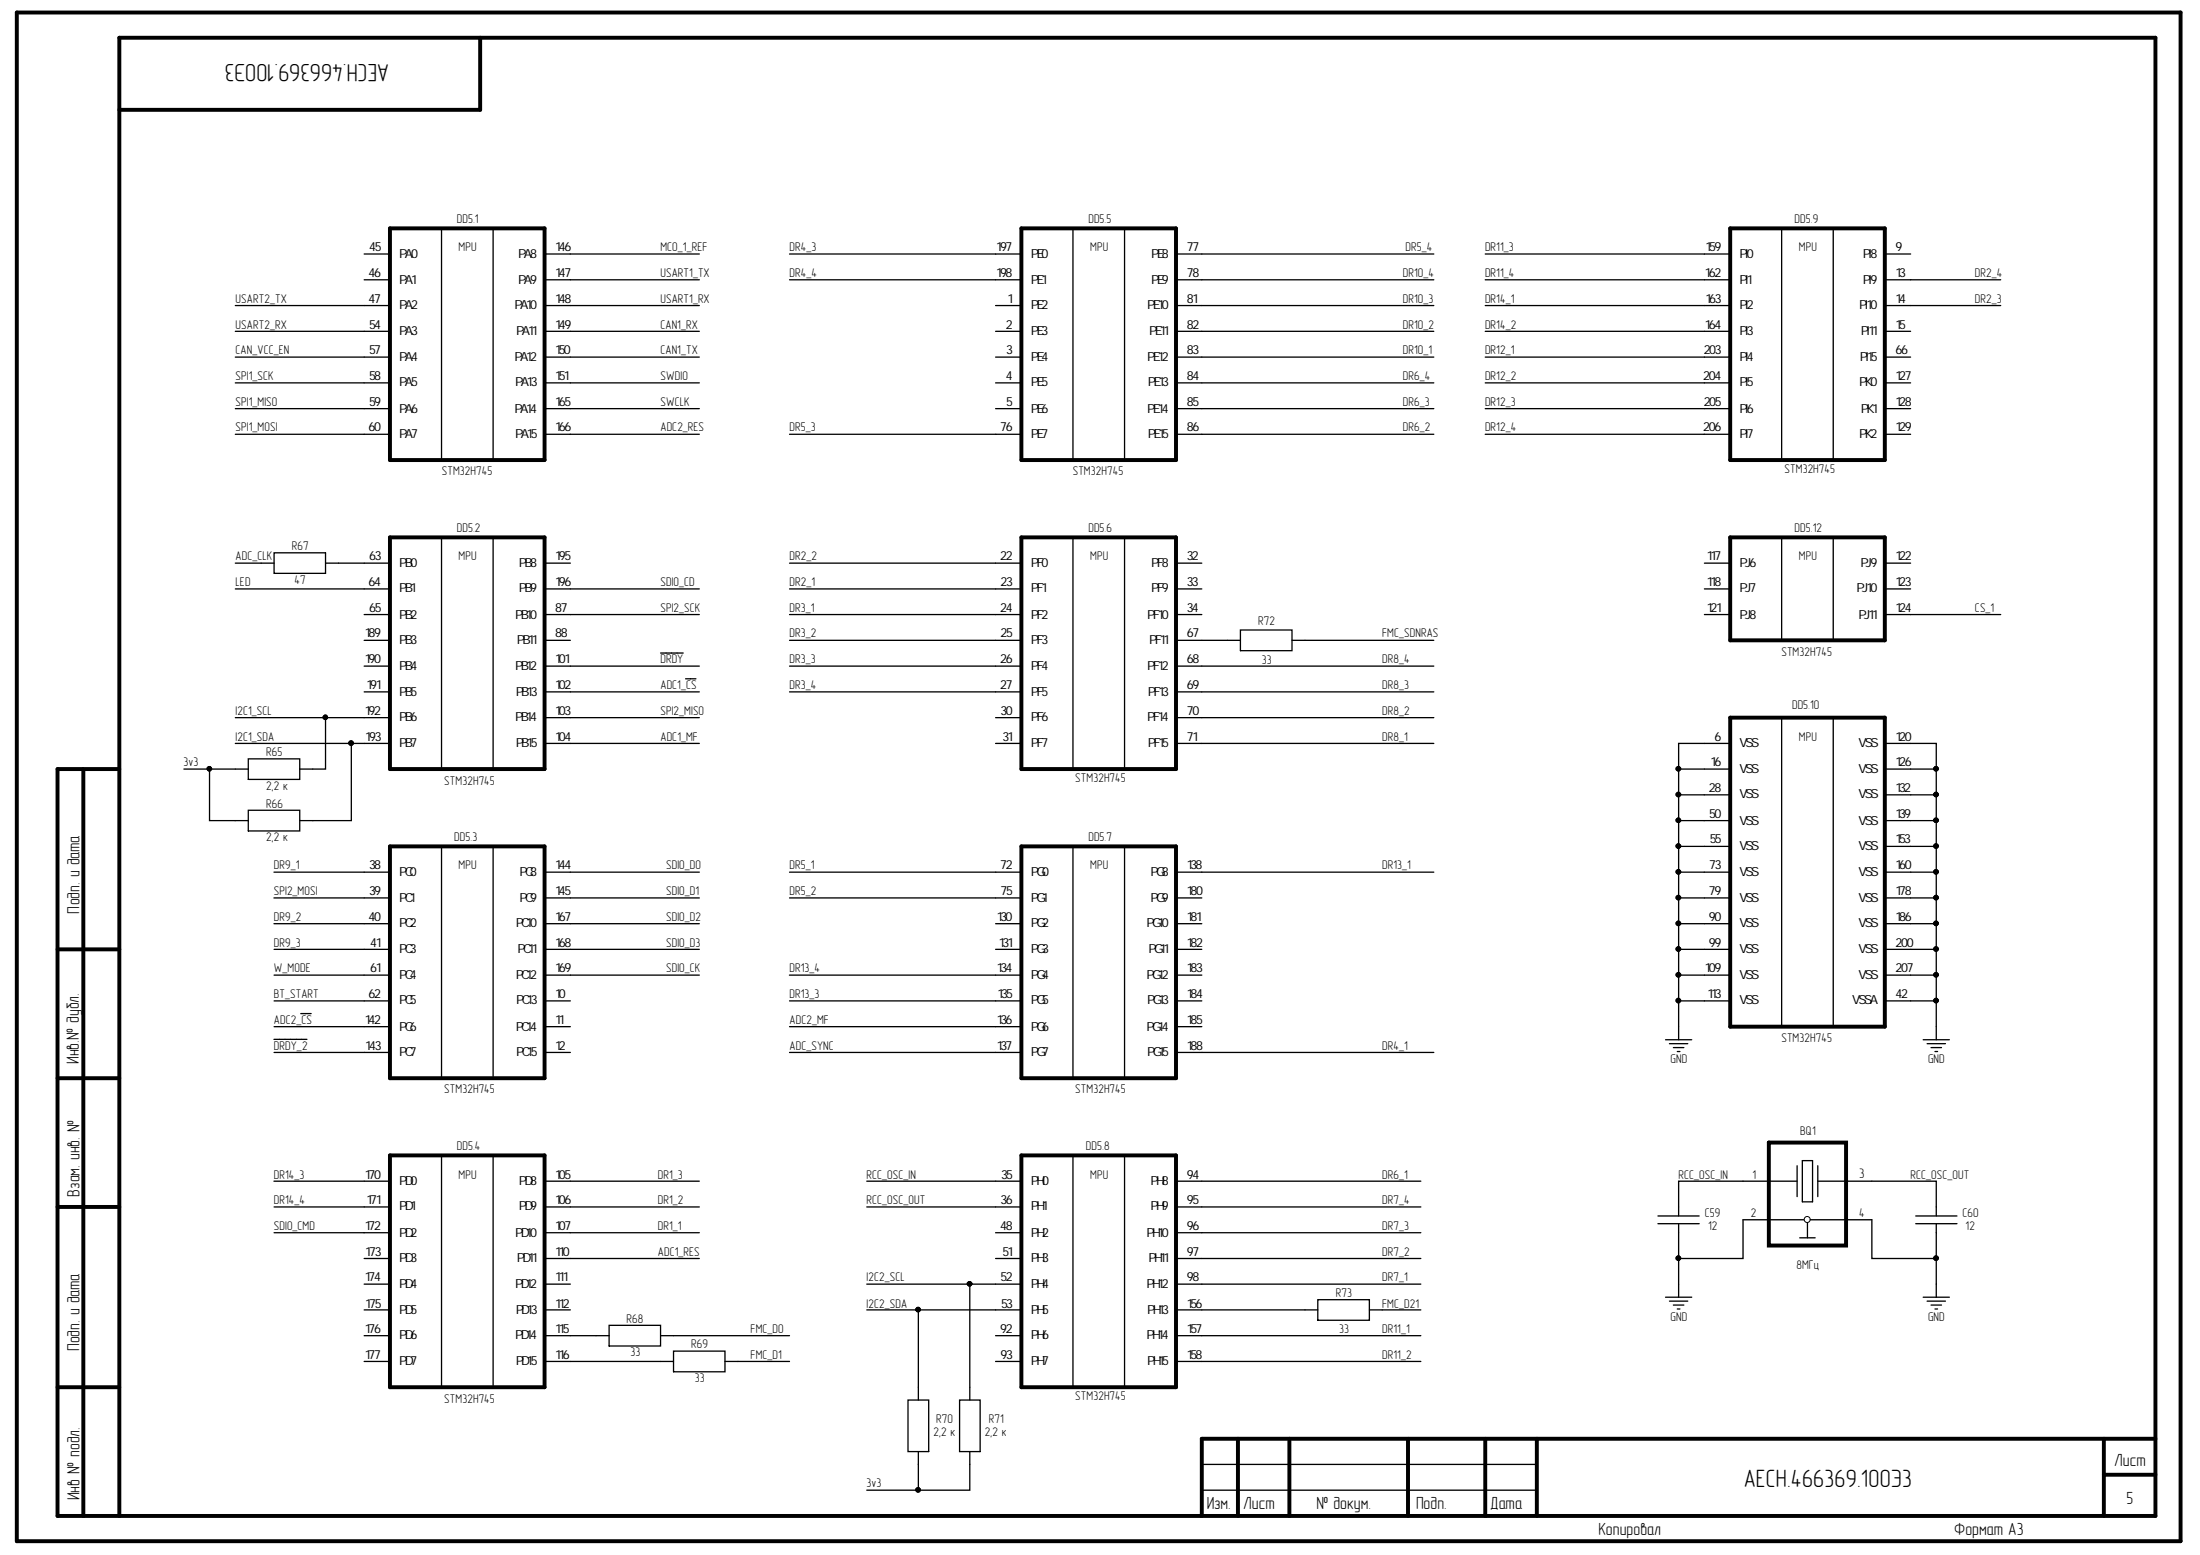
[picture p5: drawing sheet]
<svg xmlns="http://www.w3.org/2000/svg" width="297mm" height="210mm" viewBox="0 0 297 210" stroke-linecap="round" stroke-linejoin="round" font-family="sans-serif">
<g fill="none" stroke="#000" stroke-width=".53">
<path d="M2.3 1.7h292.1v206.3h-292.1zM64.8 5.1v9.7h-48.7M52.6 30.8h20.9v31.3h-20.9zM137.9 30.8h20.9v31.3h-20.9zM233.6 30.8h20.9v31.3h-20.9zM52.6 72.5h20.9v31.3h-20.9zM137.9 72.5h20.9v31.3h-20.9zM233.6 72.5h20.9v13.9h-20.9zM233.6 96.9h20.9v41.7h-20.9zM11.3 103.8v100.8M16.1 103.8h-8.3v100.8h283.2v-199.5h-274.9v199.5M52.6 114.3h20.9v31.2h-20.9z"/>
<path d="M137.9 114.3h20.9v31.2h-20.9zM7.8 128.1h8.3M7.8 145.5h8.3M52.6 156h20.9v31.3h-20.9zM137.9 156h20.9v31.3h-20.9zM238.8 154.2h10.5v13.9h-10.5zM7.8 162.9h8.3M7.8 187.3h8.3M167.1 194.2v10.4M174.1 194.2v10.4M190.1 194.2v10.4M200.5 194.2v10.4"/>
<path d="M207.5 194.2v10.4M284.1 194.2v10.4M284.1 199.1h6.9M291 194.2h-128.7v10.4"/>
</g>
<g fill="none" stroke="#000" stroke-width=".18">
<path d="M49.2 34.3h3.4M49.2 37.8h3.4M59.6 30.8v31.3M66.6 30.8v31.3M73.5 34.3h3.5M73.5 37.8h3.5M134.4 34.3h3.5M134.4 37.8h3.5M144.9 30.8v31.3M151.8 30.8v31.3M158.8 34.3h3.5M158.8 37.8h3.5"/>
<path d="M230.1 34.3h3.5M230.1 37.8h3.5M240.6 30.8v31.3M247.5 30.8v31.3M254.5 34.3h3.5M254.5 37.8h3.5M49.2 41.2h3.4M49.2 44.7h3.4M49.2 48.2h3.4M49.2 51.7h3.4M49.2 55.2h3.4M49.2 58.6h3.4"/>
<path d="M73.5 41.2h3.5M73.5 44.7h3.5M73.5 48.2h3.5M73.5 51.7h3.5M73.5 55.2h3.5M73.5 58.6h3.5M134.4 41.2h3.5M134.4 44.7h3.5M134.4 48.2h3.5M134.4 51.7h3.5M134.4 55.2h3.5M134.4 58.6h3.5"/>
<path d="M158.8 41.2h3.5M158.8 44.7h3.5M158.8 48.2h3.5M158.8 51.7h3.5M158.8 55.2h3.5M158.8 58.6h3.5M230.1 41.2h3.5M230.1 44.7h3.5M230.1 48.2h3.5M230.1 51.7h3.5M230.1 55.2h3.5M230.1 58.6h3.5"/>
<path d="M254.5 41.2h3.5M254.5 44.7h3.5M254.5 48.2h3.5M254.5 51.7h3.5M254.5 55.2h3.5M254.5 58.6h3.5M49.2 76h3.4M49.2 79.5h3.4M59.6 72.5v31.3M66.6 72.5v31.3M73.5 76h3.5M73.5 79.5h3.5"/>
<path d="M134.4 76h3.5M134.4 79.5h3.5M144.9 72.5v31.3M151.8 72.5v31.3M158.8 76h3.5M158.8 79.5h3.5M230.1 76h3.5M230.1 79.5h3.5M240.6 72.5v13.9M247.5 72.5v13.9M254.5 76h3.5M254.5 79.5h3.5"/>
<path d="M49.2 83h3.4M49.2 86.4h3.4M49.2 89.9h3.4M49.2 93.4h3.4M49.2 96.9h3.4M73.5 83h3.5M73.5 86.4h3.5M73.5 89.9h3.5M73.5 93.4h3.5M73.5 96.9h3.5M92.6 91.6h1.4M134.4 83h3.5"/>
<path d="M134.4 86.4h3.5M134.4 89.9h3.5M134.4 93.4h3.5M134.4 96.9h3.5M158.8 83h3.5M158.8 86.4h3.5M158.8 89.9h3.5M158.8 93.4h3.5M158.8 96.9h3.5M230.1 83h3.5M240.6 96.9v41.7M247.5 96.9v41.7"/>
<path d="M254.5 83h3.5M49.2 100.4h3.4M49.2 117.7h3.4M59.6 114.3v31.2M66.6 114.3v31.2M73.5 100.4h3.5M73.5 117.7h3.5M134.4 100.4h3.5M134.4 117.7h3.5M144.9 114.3v31.2M151.8 114.3v31.2M158.8 100.4h3.5"/>
<path d="M158.8 117.7h3.5M230.1 100.4h3.5M230.1 117.7h3.5M230.1 103.8h3.5M230.1 107.3h3.5M230.1 110.8h3.5M230.1 114.3h3.5M254.5 100.4h3.5M254.5 117.7h3.5M254.5 103.8h3.5M254.5 107.3h3.5M254.5 110.8h3.5"/>
<path d="M254.5 114.3h3.5M49.2 121.2h3.4M49.2 124.7h3.4M49.2 128.1h3.4M49.2 131.6h3.4M49.2 135.1h3.4M49.2 138.6h3.4M73.5 121.2h3.5M73.5 124.7h3.5M73.5 128.1h3.5M73.5 131.6h3.5M73.5 135.1h3.5"/>
<path d="M73.5 138.6h3.5M134.4 121.2h3.5M134.4 124.7h3.5M134.4 128.1h3.5M134.4 131.6h3.5M134.4 135.1h3.5M134.4 138.6h3.5M158.8 121.2h3.5M158.8 124.7h3.5M158.8 128.1h3.5M158.8 131.6h3.5M158.8 135.1h3.5"/>
<path d="M158.8 138.6h3.5M226.6 138.6v1.8M230.1 121.2h3.5M230.1 124.7h3.5M230.1 128.1h3.5M230.1 131.6h3.5M230.1 135.1h3.5M254.5 121.2h3.5M254.5 124.7h3.5M254.5 128.1h3.5M254.5 131.6h3.5M254.5 135.1h3.5"/>
<path d="M261.4 138.6v1.8M49.2 142.1h3.4M49.2 159.4h3.4M59.6 156v31.3M66.6 156v31.3M73.5 142.1h3.5M73.5 159.4h3.5M134.4 142.1h3.5M134.4 159.4h3.5M144.9 156v31.3M151.8 156v31.3M158.8 142.1h3.5"/>
<path d="M158.8 159.4h3.5M224.9 140.4h3.5M225.4 140.9h2.5M225.9 141.4h1.5M226.5 141.9h.3M235.3 159.4h7.3M242.6 157.4v4.1M243.3 156.7h1.4v5.5h-1.4zM245.4 159.4h7.3M245.4 157.4v4.1M259.7 140.4h3.5M260.2 140.9h2.5"/>
<path d="M260.7 141.4h1.4M261.3 141.9h.3M49.2 162.9h3.4M49.2 166.4h3.4M49.2 169.9h3.4M49.2 173.3h3.4M49.2 176.8h3.4M73.5 162.9h3.5M73.5 166.4h3.5M73.5 169.9h3.5M73.5 173.3h3.5M73.5 176.8h3.5"/>
<path d="M134.4 162.9h3.5M134.4 166.4h3.5M134.4 169.9h3.5M134.4 173.3h3.5M134.4 176.8h3.5M158.8 162.9h3.5M158.8 166.4h3.5M158.8 169.9h3.5M158.8 173.3h3.5M158.8 176.8h3.5M235.3 164.7h17.4M243 167.1h2.1"/>
<path d="M244 164.7v2.4M49.2 180.3h3.4M49.2 183.8h3.4M73.5 180.3h3.5M73.5 183.8h3.5M134.4 180.3h3.5M134.4 183.8h3.5M158.8 180.3h3.5M158.8 183.8h3.5M162.3 197.7h45.2M162.3 201.2h45.2"/>
</g>
<circle cx="244" cy="164.6" r=".41" fill="#fff" stroke="#000" stroke-width=".14"/>
<g fill="none" stroke="#000" stroke-width=".18">
<path d="M77 34.3h17.4M77 37.8h17.4M106.6 34.3h27.8M106.6 37.8h27.8M162.3 34.3h31.3M162.3 37.8h31.3M200.5 34.3h29.6M200.5 37.8h29.6M258 37.8h12.1M31.8 41.2h17.4M31.8 44.7h17.4M31.8 48.2h17.4"/>
<path d="M31.8 51.7h17.4M31.8 55.2h17.4M31.8 58.6h17.4M77 41.2h17.4M77 44.7h17.4M77 48.2h17.4M77 51.7h17.4M77 55.2h17.4M77 58.6h17.4M106.6 58.6h27.8M162.3 41.2h31.3M162.3 44.7h31.3"/>
<path d="M162.3 48.2h31.3M162.3 51.7h31.3M162.3 55.2h31.3M162.3 58.6h31.3M200.5 41.2h29.6M200.5 44.7h29.6M200.5 48.2h29.6M200.5 51.7h29.6M200.5 55.2h29.6M200.5 58.6h29.6M258 41.2h12.1M31.8 76h5.2"/>
<path d="M31.8 79.5h17.4M37 74.6h7v2.8h-7zM44 76h5.2M77 79.5h17.4M106.6 76h27.8M106.6 79.5h27.8M31.8 96.9h17.4M44 96.9v6.9h-3.5M77 83h17.4M77 89.9h17.4M77 93.4h17.4M77 96.9h17.4"/>
<path d="M89.2 88.1h3M106.6 86.4h27.8M106.6 83h27.8M106.6 89.9h27.8M106.6 93.4h27.8M162.3 86.4h5.2M162.3 89.9h31.3M162.3 93.4h31.3M162.3 96.9h31.3M167.5 85h6.9v2.8h-6.9zM174.4 86.4h19.2M258 83h12.1"/>
<path d="M24.8 103.8h8.7M28.3 103.8v7h5.2M31.8 100.4h17.4M33.5 102.4h7v2.8h-7zM33.5 109.4h7v2.8h-7zM37 117.7h12.2M47.4 100.4v10.4h-6.9M77 100.4h17.4M77 117.7h17.4M106.6 117.7h27.8M162.3 117.7h31.3M162.3 100.4h31.3"/>
<path d="M226.6 103.8h3.5M226.6 110.8h3.5M226.6 117.7h3.5M226.6 114.3h3.5M226.6 107.3h3.5M230.1 100.4h-3.5v38.2M258 100.4h3.4v38.2M258 103.8h3.4M258 110.8h3.4M258 117.7h3.4M258 114.3h3.4M258 107.3h3.4"/>
<path d="M37 121.2h12.2M37 124.7h12.2M37 128.1h12.2M37 131.6h12.2M37 135.1h12.2M37 138.6h12.2M40.6 136.8h1.4M77 121.2h17.4M77 124.7h17.4M77 128.1h17.4M77 131.6h17.4M106.6 131.6h27.8"/>
<path d="M106.6 135.1h27.8M106.6 138.6h27.8M106.6 121.2h27.8M226.6 121.2h3.5M226.6 124.7h3.5M226.6 128.1h3.5M226.6 131.6h3.5M226.6 135.1h3.5M258 121.2h3.4M258 124.7h3.4M258 128.1h3.4M258 131.6h3.4"/>
<path d="M258 135.1h3.4M37 159.4h12.2M37 140.3h4.4M37 142.1h12.2M77 159.4h17.4M106.6 142.1h27.8M117 159.4h17.4M162.3 142.1h31.3M162.3 159.4h29.5M235.3 159.4h-8.7v4.7M252.7 159.4h8.7v4.7M37 166.4h12.2"/>
<path d="M37 162.9h12.2M77 166.4h17.4M77 162.9h17.4M77 169.9h17.4M82.2 178.9h7v2.8h-7zM117 173.3h17.4M117 176.8h17.4M117 162.9h17.4M124 176.8v12.2M130.9 173.3v15.7M162.3 176.8h15.6M162.3 166.4h29.5"/>
<path d="M162.3 162.9h29.5M162.3 169.9h29.5M162.3 173.3h29.5M177.9 175.4h7v2.8h-7zM184.9 176.8h6.9M223.9 165.2h5.5M223.9 164.1h5.5M224.9 175.1h3.5M225.4 175.6h2.5M225.9 176.2h1.5M226.5 176.7h.3M226.6 165.2v9.9"/>
<path d="M235.3 164.7v5.2h-8.7M252.7 164.7v5.2h8.7M258.7 165.2h5.5M258.7 164.1h5.5M259.7 175.1h3.5M260.2 175.6h2.5M260.7 176.2h1.4M261.3 176.7h.3M261.4 165.2v9.9M77 180.3h5.2M77 183.8h13.9M89.2 180.3h17.4"/>
<path d="M90.9 182.4h7v2.8h-7zM97.9 183.8h8.7M122.6 189h2.8v6.9h-2.8zM124 195.9v5.3M129.6 189h2.7v6.9h-2.7zM130.9 195.9v5.3h-13.9M162.3 180.3h29.5M162.3 183.8h29.5"/>
</g>
<g fill="#000" stroke="#000" stroke-width=".14">
<circle cx="43.9" cy="96.8" r=".31"/>
<circle cx="28.3" cy="103.8" r=".31"/>
<circle cx="47.4" cy="100.3" r=".31"/>
<circle cx="226.6" cy="114.2" r=".31"/>
<circle cx="226.6" cy="117.7" r=".31"/>
<circle cx="226.6" cy="107.2" r=".31"/>
<circle cx="226.6" cy="103.8" r=".31"/>
<circle cx="226.6" cy="110.7" r=".31"/>
<circle cx="261.4" cy="114.2" r=".31"/>
<circle cx="261.4" cy="117.7" r=".31"/>
<circle cx="261.4" cy="107.2" r=".31"/>
<circle cx="261.4" cy="103.8" r=".31"/>
<circle cx="261.4" cy="110.7" r=".31"/>
<circle cx="226.6" cy="121.2" r=".31"/>
<circle cx="226.6" cy="135.1" r=".31"/>
<circle cx="226.6" cy="131.6" r=".31"/>
<circle cx="226.6" cy="124.6" r=".31"/>
<circle cx="226.6" cy="128.1" r=".31"/>
<circle cx="261.4" cy="121.2" r=".31"/>
<circle cx="261.4" cy="135.1" r=".31"/>
<circle cx="261.4" cy="131.6" r=".31"/>
<circle cx="261.4" cy="124.6" r=".31"/>
<circle cx="261.4" cy="128.1" r=".31"/>
<circle cx="124" cy="176.8" r=".31"/>
<circle cx="130.9" cy="173.3" r=".31"/>
<circle cx="226.6" cy="169.8" r=".31"/>
<circle cx="261.4" cy="169.8" r=".31"/>
<circle cx="124" cy="201.1" r=".31"/>
</g>
<g font-size="3.4">
<text x="52.5" y="8.6" transform="rotate(-180 52.5 8.6)">АЕСН.466369.100Э3</text>
<text x="235.4" y="200.8">АЕСН.466369.100Э3</text>
</g>
<g font-size="2.4">
<text x="10.7" y="123.3" transform="rotate(-90 10.7 123.3)">Подп. и дата</text>
<text x="10.7" y="143.6" transform="rotate(-90 10.7 143.6)">Инв.№ дубл.</text>
<text x="10.7" y="161.5" transform="rotate(-90 10.7 161.5)">Взам. инв. №</text>
<text x="10.7" y="182.4" transform="rotate(-90 10.7 182.4)">Подп. и дата</text>
<text x="285.4" y="197.9">Лист</text>
<text x="10.7" y="202.5" transform="rotate(-90 10.7 202.5)">Инв № подл.</text>
<text x="162.9" y="203.6">Изм.</text>
<text x="167.8" y="203.6">Лист</text>
<text x="177.7" y="203.6">№ докум.</text>
<text x="191.2" y="203.6">Подп.</text>
<text x="201.2" y="203.6">Дата</text>
<text x="287.1" y="203">5</text>
<text x="215.8" y="207.2">Копировал</text>
<text x="263.9" y="207.2">Формат А3</text>
</g>
<text font-size="1.9" x="251" y="159">3</text>
<g font-size="1.7">
<text x="49.8" y="33.9">45</text>
<text x="53.9" y="34.8">PA0</text>
<text x="61.7" y="30.1">DD5.1</text>
<text x="61.9" y="33.9">MPU</text>
<text x="70" y="34.8">PA8</text>
<text x="75" y="33.9">146</text>
<text x="89.2" y="33.9">MCO_1_REF</text>
<text x="106.6" y="33.9">DR4_3</text>
<text x="134.5" y="33.9">197</text>
<text x="139.2" y="34.8">PE0</text>
<text x="147" y="30.1">DD5.5</text>
<text x="147.2" y="33.9">MPU</text>
<text x="155.4" y="34.8">PE8</text>
<text x="160.2" y="33.9">77</text>
<text x="189.8" y="33.9">DR5_4</text>
<text x="200.5" y="33.9">DR11_3</text>
<text x="230.3" y="33.9">159</text>
<text x="234.9" y="34.8">PI0</text>
<text x="242.3" y="30.1">DD5.9</text>
<text x="242.9" y="33.9">MPU</text>
<text x="251.5" y="34.8">PI8</text>
<text x="255.9" y="33.9">9</text>
<text x="31.8" y="40.9">USART2_TX</text>
<text x="49.7" y="37.4">46</text>
<text x="49.7" y="40.9">47</text>
<text x="53.9" y="38.3">PA1</text>
<text x="53.9" y="41.8">PA2</text>
<text x="69.5" y="41.8">PA10</text>
<text x="70" y="38.3">PA9</text>
<text x="75" y="40.9">148</text>
<text x="75" y="37.4">147</text>
<text x="89.2" y="37.4">USART1_TX</text>
<text x="89.2" y="40.9">USART1_RX</text>
<text x="106.6" y="37.4">DR4_4</text>
<text x="134.5" y="37.4">198</text>
<text x="136" y="40.9">1</text>
<text x="139.2" y="38.3">PE1</text>
<text x="139.2" y="41.8">PE2</text>
<text x="154.9" y="41.8">PE10</text>
<text x="155.4" y="38.3">PE9</text>
<text x="160.2" y="40.9">81</text>
<text x="160.2" y="37.4">78</text>
<text x="189.4" y="40.9">DR10_3</text>
<text x="189.4" y="37.4">DR10_4</text>
<text x="200.5" y="40.9">DR14_1</text>
<text x="200.5" y="37.4">DR11_4</text>
<text x="230.2" y="37.4">162</text>
<text x="230.3" y="40.9">163</text>
<text x="234.9" y="38.3">PI1</text>
<text x="234.9" y="41.8">PI2</text>
<text x="251" y="41.8">PI10</text>
<text x="251.5" y="38.3">PI9</text>
<text x="255.9" y="40.9">14</text>
<text x="255.9" y="37.4">13</text>
<text x="266.7" y="40.9">DR2_3</text>
<text x="266.7" y="37.4">DR2_4</text>
<text x="31.8" y="44.4">USART2_RX</text>
<text x="31.8" y="47.8">CAN_VCC_EN</text>
<text x="49.8" y="44.4">54</text>
<text x="49.8" y="47.8">57</text>
<text x="53.9" y="45.2">PA3</text>
<text x="69.7" y="45.2">PA11</text>
<text x="75" y="47.8">150</text>
<text x="75" y="44.4">149</text>
<text x="89.2" y="44.4">CAN1_RX</text>
<text x="89.2" y="47.8">CAN1_TX</text>
<text x="135.8" y="44.4">2</text>
<text x="135.9" y="47.8">3</text>
<text x="139.2" y="45.2">PE3</text>
<text x="155.2" y="45.2">PE11</text>
<text x="160.2" y="47.8">83</text>
<text x="160.2" y="44.4">82</text>
<text x="189.4" y="47.8">DR10_1</text>
<text x="189.4" y="44.4">DR10_2</text>
<text x="200.5" y="44.4">DR14_2</text>
<text x="200.5" y="47.8">DR12_1</text>
<text x="230" y="47.8">203</text>
<text x="230.2" y="44.4">164</text>
<text x="234.9" y="45.2">PI3</text>
<text x="251.3" y="45.2">PI11</text>
<text x="255.9" y="44.4">15</text>
<text x="255.9" y="47.8">66</text>
<text x="31.8" y="51.3">SPI1_SCK</text>
<text x="49.8" y="51.3">58</text>
<text x="53.9" y="48.7">PA4</text>
<text x="53.9" y="52.2">PA5</text>
<text x="69.5" y="48.7">PA12</text>
<text x="69.5" y="52.2">PA13</text>
<text x="75" y="51.3">151</text>
<text x="89.2" y="51.3">SWDIO</text>
<text x="135.8" y="51.3">4</text>
<text x="139.2" y="48.7">PE4</text>
<text x="139.2" y="52.2">PE5</text>
<text x="154.9" y="48.7">PE12</text>
<text x="155" y="52.2">PE13</text>
<text x="160.2" y="51.3">84</text>
<text x="189.4" y="51.3">DR6_4</text>
<text x="200.5" y="51.3">DR12_2</text>
<text x="229.9" y="51.3">204</text>
<text x="234.9" y="48.7">PI4</text>
<text x="234.9" y="52.2">PI5</text>
<text x="251" y="52.2">PK0</text>
<text x="251.1" y="48.7">PI15</text>
<text x="255.9" y="51.3">127</text>
<text x="31.8" y="54.8">SPI1_MISO</text>
<text x="31.8" y="58.2">SPI1_MOSI</text>
<text x="49.7" y="58.2">60</text>
<text x="49.8" y="54.8">59</text>
<text x="53.9" y="55.7">PA6</text>
<text x="53.9" y="59.2">PA7</text>
<text x="69.5" y="55.7">PA14</text>
<text x="69.5" y="59.2">PA15</text>
<text x="75" y="58.2">166</text>
<text x="75" y="54.8">165</text>
<text x="89.2" y="54.8">SWCLK</text>
<text x="89.2" y="58.2">ADC2_RES</text>
<text x="106.6" y="58.2">DR5_3</text>
<text x="135" y="58.2">76</text>
<text x="135.9" y="54.8">5</text>
<text x="139.2" y="55.7">PE6</text>
<text x="139.2" y="59.2">PE7</text>
<text x="154.9" y="55.7">PE14</text>
<text x="155" y="59.2">PE15</text>
<text x="160.2" y="58.2">86</text>
<text x="160.2" y="54.8">85</text>
<text x="189.4" y="58.2">DR6_2</text>
<text x="189.4" y="54.8">DR6_3</text>
<text x="200.5" y="54.8">DR12_3</text>
<text x="200.5" y="58.2">DR12_4</text>
<text x="229.9" y="58.2">206</text>
<text x="230" y="54.8">205</text>
<text x="234.9" y="55.7">PI6</text>
<text x="234.9" y="59.2">PI7</text>
<text x="251" y="59.2">PK2</text>
<text x="251.3" y="55.7">PK1</text>
<text x="255.9" y="54.8">128</text>
<text x="255.9" y="58.2">129</text>
<text x="59.6" y="64.2">STM32H745</text>
<text x="144.8" y="64.2">STM32H745</text>
<text x="240.9" y="63.8">STM32H745</text>
<text x="61.7" y="71.8">DD5.2</text>
<text x="147" y="71.8">DD5.6</text>
<text x="242.3" y="71.8">DD5.12</text>
<text x="31.8" y="75.7">ADC_CLK</text>
<text x="39.4" y="74.2">R67</text>
<text x="49.8" y="75.7">63</text>
<text x="53.9" y="76.5">PB0</text>
<text x="61.9" y="75.7">MPU</text>
<text x="70" y="76.5">PB8</text>
<text x="75" y="75.7">195</text>
<text x="106.6" y="75.7">DR2_2</text>
<text x="135" y="75.7">22</text>
<text x="139.2" y="76.5">PF0</text>
<text x="147.2" y="75.7">MPU</text>
<text x="155.4" y="76.5">PF8</text>
<text x="160.2" y="75.7">32</text>
<text x="230.5" y="75.7">117</text>
<text x="234.9" y="76.5">PJ6</text>
<text x="242.9" y="75.7">MPU</text>
<text x="251.2" y="76.5">PJ9</text>
<text x="255.9" y="75.7">122</text>
<text x="31.8" y="79.1">LED</text>
<text x="39.8" y="78.8">47</text>
<text x="49.7" y="79.1">64</text>
<text x="49.8" y="82.6">65</text>
<text x="53.9" y="80">PB1</text>
<text x="53.9" y="83.5">PB2</text>
<text x="69.5" y="83.5">PB10</text>
<text x="70" y="80">PB9</text>
<text x="75" y="82.6">87</text>
<text x="75" y="79.1">196</text>
<text x="89.2" y="82.6">SPI2_SCK</text>
<text x="89.2" y="79.1">SDIO_CD</text>
<text x="106.6" y="82.6">DR3_1</text>
<text x="106.6" y="79.1">DR2_1</text>
<text x="135" y="82.6">24</text>
<text x="135.1" y="79.1">23</text>
<text x="139.2" y="80">PF1</text>
<text x="139.2" y="83.5">PF2</text>
<text x="154.9" y="83.5">PF10</text>
<text x="155.4" y="80">PF9</text>
<text x="160.2" y="82.6">34</text>
<text x="160.2" y="79.1">33</text>
<text x="230.5" y="79.1">118</text>
<text x="230.5" y="82.6">121</text>
<text x="234.9" y="80">PJ7</text>
<text x="234.9" y="83.5">PJ8</text>
<text x="250.7" y="80">PJ10</text>
<text x="250.9" y="83.5">PJ11</text>
<text x="255.9" y="79.1">123</text>
<text x="255.9" y="82.6">124</text>
<text x="266.7" y="82.6">CS_1</text>
<text x="49.2" y="86">189</text>
<text x="49.2" y="89.5">190</text>
<text x="53.9" y="87">PB3</text>
<text x="69.8" y="87">PB11</text>
<text x="75" y="89.5">101</text>
<text x="75" y="86">88</text>
<text x="89.2" y="89.5">DRDY</text>
<text x="106.6" y="86">DR3_2</text>
<text x="106.6" y="89.5">DR3_3</text>
<text x="135" y="89.5">26</text>
<text x="135.1" y="86">25</text>
<text x="139.2" y="87">PF3</text>
<text x="155.2" y="87">PF11</text>
<text x="160.2" y="89.5">68</text>
<text x="160.2" y="86">67</text>
<text x="169.9" y="84.4">R72</text>
<text x="170.4" y="89.6">33</text>
<text x="186.6" y="86">FMC_SDNRAS</text>
<text x="186.6" y="89.5">DR8_4</text>
<text x="240.5" y="88.5">STM32H745</text>
<text x="49.5" y="93.1">191</text>
<text x="53.9" y="90.4">PB4</text>
<text x="53.9" y="93.9">PB5</text>
<text x="69.5" y="90.4">PB12</text>
<text x="69.6" y="93.9">PB13</text>
<text x="75" y="93.1">102</text>
<text x="89.2" y="93.1">ADC1_CS</text>
<text x="106.6" y="93.1">DR3_4</text>
<text x="135" y="93.1">27</text>
<text x="139.2" y="90.4">PF4</text>
<text x="139.2" y="93.9">PF5</text>
<text x="154.9" y="90.4">PF12</text>
<text x="155" y="93.9">PF13</text>
<text x="160.2" y="93.1">69</text>
<text x="186.6" y="93.1">DR8_3</text>
<text x="242" y="95.8">DD5.10</text>
<text x="31.8" y="96.5">I2C1_SCL</text>
<text x="31.8" y="100">I2C1_SDA</text>
<text x="49.2" y="96.5">192</text>
<text x="49.3" y="100">193</text>
<text x="53.9" y="97.4">PB6</text>
<text x="53.9" y="100.8">PB7</text>
<text x="69.5" y="97.4">PB14</text>
<text x="69.6" y="100.8">PB15</text>
<text x="75" y="100">104</text>
<text x="75" y="96.5">103</text>
<text x="89.2" y="96.5">SPI2_MISO</text>
<text x="89.2" y="100">ADC1_MF</text>
<text x="135.1" y="96.5">30</text>
<text x="135.4" y="100">31</text>
<text x="139.2" y="97.4">PF6</text>
<text x="139.2" y="100.8">PF7</text>
<text x="154.9" y="97.4">PF14</text>
<text x="155" y="100.8">PF15</text>
<text x="160.2" y="100">71</text>
<text x="160.2" y="96.5">70</text>
<text x="186.6" y="100">DR8_1</text>
<text x="186.6" y="96.5">DR8_2</text>
<text x="231.5" y="100">6</text>
<text x="234.9" y="100.8">VSS</text>
<text x="242.9" y="100">MPU</text>
<text x="250.9" y="100.8">VSS</text>
<text x="255.9" y="100">120</text>
<text x="24.8" y="103.5">3v3</text>
<text x="36" y="106.6">2,2 к</text>
<text x="36" y="102">R65</text>
<text x="60" y="105.9">STM32H745</text>
<text x="145.2" y="105.6">STM32H745</text>
<text x="230.7" y="106.9">28</text>
<text x="231" y="103.5">16</text>
<text x="234.9" y="104.3">VSS</text>
<text x="234.9" y="107.8">VSS</text>
<text x="250.9" y="104.3">VSS</text>
<text x="250.9" y="107.8">VSS</text>
<text x="255.9" y="103.5">126</text>
<text x="255.9" y="106.9">132</text>
<text x="36" y="113.5">2,2 к</text>
<text x="36" y="109">R66</text>
<text x="61.3" y="113.5">DD5.3</text>
<text x="147" y="113.5">DD5.7</text>
<text x="230.8" y="110.4">50</text>
<text x="230.9" y="113.9">55</text>
<text x="234.9" y="111.3">VSS</text>
<text x="250.9" y="111.3">VSS</text>
<text x="255.9" y="110.4">139</text>
<text x="255.9" y="113.9">153</text>
<text x="37" y="117.3">DR9_1</text>
<text x="49.8" y="117.3">38</text>
<text x="53.9" y="118.3">PC0</text>
<text x="61.9" y="117.3">MPU</text>
<text x="70.1" y="118.3">PC8</text>
<text x="75" y="117.3">144</text>
<text x="89.9" y="117.3">SDIO_D0</text>
<text x="106.6" y="117.3">DR5_1</text>
<text x="135" y="117.3">72</text>
<text x="139.2" y="118.3">PG0</text>
<text x="147.2" y="117.3">MPU</text>
<text x="155.3" y="118.3">PG8</text>
<text x="160.2" y="117.3">138</text>
<text x="186.6" y="117.3">DR13_1</text>
<text x="230.8" y="117.3">73</text>
<text x="234.9" y="114.8">VSS</text>
<text x="234.9" y="118.3">VSS</text>
<text x="250.9" y="114.8">VSS</text>
<text x="250.9" y="118.3">VSS</text>
<text x="255.9" y="117.3">160</text>
<text x="37" y="120.9">SPI2_MOSI</text>
<text x="37" y="124.3">DR9_2</text>
<text x="49.7" y="124.3">40</text>
<text x="49.8" y="120.9">39</text>
<text x="53.9" y="121.7">PC1</text>
<text x="53.9" y="125.2">PC2</text>
<text x="69.6" y="125.2">PC10</text>
<text x="70.1" y="121.7">PC9</text>
<text x="75" y="124.3">167</text>
<text x="75" y="120.9">145</text>
<text x="89.9" y="120.9">SDIO_D1</text>
<text x="89.9" y="124.3">SDIO_D2</text>
<text x="106.6" y="120.9">DR5_2</text>
<text x="134.6" y="124.3">130</text>
<text x="135.1" y="120.9">75</text>
<text x="139.2" y="121.7">PG1</text>
<text x="139.2" y="125.2">PG2</text>
<text x="154.8" y="125.2">PG10</text>
<text x="155.3" y="121.7">PG9</text>
<text x="160.2" y="124.3">181</text>
<text x="160.2" y="120.9">180</text>
<text x="230.7" y="120.9">79</text>
<text x="230.7" y="124.3">90</text>
<text x="234.9" y="121.7">VSS</text>
<text x="234.9" y="125.2">VSS</text>
<text x="250.9" y="121.7">VSS</text>
<text x="250.9" y="125.2">VSS</text>
<text x="255.9" y="120.9">178</text>
<text x="255.9" y="124.3">186</text>
<text x="37" y="131.3">W_MODE</text>
<text x="37" y="127.8">DR9_3</text>
<text x="50" y="127.8">41</text>
<text x="50" y="131.3">61</text>
<text x="53.9" y="128.7">PC3</text>
<text x="69.9" y="128.7">PC11</text>
<text x="75" y="131.3">169</text>
<text x="75" y="127.8">168</text>
<text x="89.9" y="127.8">SDIO_D3</text>
<text x="89.9" y="131.3">SDIO_CK</text>
<text x="106.6" y="131.3">DR13_4</text>
<text x="134.6" y="131.3">134</text>
<text x="134.9" y="127.8">131</text>
<text x="139.2" y="128.7">PG3</text>
<text x="155.1" y="128.7">PG11</text>
<text x="160.2" y="131.3">183</text>
<text x="160.2" y="127.8">182</text>
<text x="230.2" y="131.3">109</text>
<text x="230.7" y="127.8">99</text>
<text x="234.9" y="128.7">VSS</text>
<text x="250.9" y="128.7">VSS</text>
<text x="255.9" y="127.8">200</text>
<text x="255.9" y="131.3">207</text>
<text x="37" y="134.7">BT_START</text>
<text x="49.7" y="134.7">62</text>
<text x="53.9" y="132.1">PC4</text>
<text x="53.9" y="135.6">PC5</text>
<text x="69.6" y="132.1">PC12</text>
<text x="69.7" y="135.6">PC13</text>
<text x="75" y="134.7">10</text>
<text x="106.6" y="134.7">DR13_3</text>
<text x="134.7" y="134.7">135</text>
<text x="139.2" y="132.1">PG4</text>
<text x="139.2" y="135.6">PG5</text>
<text x="154.8" y="132.1">PG12</text>
<text x="154.9" y="135.6">PG13</text>
<text x="160.2" y="134.7">184</text>
<text x="230.5" y="134.7">113</text>
<text x="234.9" y="132.1">VSS</text>
<text x="234.9" y="135.6">VSS</text>
<text x="250.1" y="135.6">VSSA</text>
<text x="250.9" y="132.1">VSS</text>
<text x="255.9" y="134.7">42</text>
<text x="37" y="138.2">ADC2_CS</text>
<text x="37" y="141.7">DRDY_2</text>
<text x="49.2" y="138.2">142</text>
<text x="49.3" y="141.7">143</text>
<text x="53.9" y="139.1">PC6</text>
<text x="53.9" y="142.6">PC7</text>
<text x="69.6" y="139.1">PC14</text>
<text x="69.7" y="142.6">PC15</text>
<text x="75" y="141.7">12</text>
<text x="75" y="138.2">11</text>
<text x="106.6" y="138.2">ADC2_MF</text>
<text x="106.6" y="141.7">ADC_SYNC</text>
<text x="134.6" y="138.2">136</text>
<text x="134.6" y="141.7">137</text>
<text x="139.2" y="139.1">PG6</text>
<text x="139.2" y="142.6">PG7</text>
<text x="154.8" y="139.1">PG14</text>
<text x="154.9" y="142.6">PG15</text>
<text x="160.2" y="141.7">188</text>
<text x="160.2" y="138.2">185</text>
<text x="186.6" y="141.7">DR4_1</text>
<text x="225.5" y="143.5">GND</text>
<text x="240.5" y="140.7">STM32H745</text>
<text x="260.3" y="143.5">GND</text>
<text x="60" y="147.6">STM32H745</text>
<text x="145.2" y="147.6">STM32H745</text>
<text x="61.7" y="155.3">DD5.4</text>
<text x="146.6" y="155.3">DD5.8</text>
<text x="243.1" y="153.2">BQ1</text>
<text x="37" y="159.1">DR14_3</text>
<text x="49.2" y="159.1">170</text>
<text x="53.9" y="159.9">PD0</text>
<text x="61.9" y="159.1">MPU</text>
<text x="70" y="159.9">PD8</text>
<text x="75" y="159.1">105</text>
<text x="88.8" y="159.1">DR1_3</text>
<text x="117" y="159.1">RCC_OSC_IN</text>
<text x="135.2" y="159.1">35</text>
<text x="139.2" y="159.9">PH0</text>
<text x="147.2" y="159.1">MPU</text>
<text x="155.3" y="159.9">PH8</text>
<text x="160.2" y="159.1">94</text>
<text x="186.6" y="159.1">DR6_1</text>
<text x="226.6" y="159.1">RCC_OSC_IN</text>
<text x="236.6" y="159.1">1</text>
<text x="257.9" y="159.1">RCC_OSC_OUT</text>
<text x="37" y="166">SDIO_CMD</text>
<text x="37" y="162.5">DR14_4</text>
<text x="49.2" y="166">172</text>
<text x="49.5" y="162.5">171</text>
<text x="53.9" y="163.4">PD1</text>
<text x="53.9" y="166.9">PD2</text>
<text x="69.5" y="166.9">PD10</text>
<text x="70" y="163.4">PD9</text>
<text x="75" y="166">107</text>
<text x="75" y="162.5">106</text>
<text x="88.8" y="166">DR1_1</text>
<text x="88.8" y="162.5">DR1_2</text>
<text x="117" y="162.5">RCC_OSC_OUT</text>
<text x="135" y="166">48</text>
<text x="135.1" y="162.5">36</text>
<text x="139.2" y="163.4">PH1</text>
<text x="139.2" y="166.9">PH2</text>
<text x="154.8" y="166.9">PH10</text>
<text x="155.3" y="163.4">PH9</text>
<text x="160.2" y="166">96</text>
<text x="160.2" y="162.5">95</text>
<text x="186.6" y="166">DR7_3</text>
<text x="186.6" y="162.5">DR7_4</text>
<text x="230.2" y="164.3">C59</text>
<text x="230.6" y="166">12</text>
<text x="236.4" y="164.3">2</text>
<text x="251" y="164.3">4</text>
<text x="265" y="164.3">C60</text>
<text x="265.4" y="166">12</text>
<text x="49.2" y="172.9">174</text>
<text x="49.3" y="169.5">173</text>
<text x="53.9" y="170.4">PD3</text>
<text x="53.9" y="173.9">PD4</text>
<text x="69.5" y="173.9">PD12</text>
<text x="69.8" y="170.4">PD11</text>
<text x="75" y="172.9">111</text>
<text x="75" y="169.5">110</text>
<text x="88.8" y="169.5">ADC1_RES</text>
<text x="117" y="172.9">I2C2_SCL</text>
<text x="135.1" y="172.9">52</text>
<text x="135.4" y="169.5">51</text>
<text x="139.2" y="170.4">PH3</text>
<text x="139.2" y="173.9">PH4</text>
<text x="154.8" y="173.9">PH12</text>
<text x="155.1" y="170.4">PH11</text>
<text x="160.2" y="172.9">98</text>
<text x="160.2" y="169.5">97</text>
<text x="186.6" y="172.9">DR7_1</text>
<text x="186.6" y="169.5">DR7_2</text>
<text x="242.5" y="171.3">8МГц</text>
<text x="49.2" y="180">176</text>
<text x="49.3" y="176.5">175</text>
<text x="53.9" y="177.3">PD5</text>
<text x="69.6" y="177.3">PD13</text>
<text x="75" y="180">115</text>
<text x="75" y="176.5">112</text>
<text x="84.6" y="178.5">R68</text>
<text x="101.4" y="180">FMC_D0</text>
<text x="117" y="176.5">I2C2_SDA</text>
<text x="135" y="180">92</text>
<text x="135.2" y="176.5">53</text>
<text x="139.2" y="177.3">PH5</text>
<text x="154.9" y="177.3">PH13</text>
<text x="160.2" y="180">157</text>
<text x="160.2" y="176.5">156</text>
<text x="180.4" y="175.1">R73</text>
<text x="180.8" y="180">33</text>
<text x="186.6" y="176.5">FMC_D21</text>
<text x="186.6" y="180">DR11_1</text>
<text x="225.5" y="178.3">GND</text>
<text x="260.3" y="178.3">GND</text>
<text x="49.2" y="183.4">177</text>
<text x="53.9" y="180.8">PD6</text>
<text x="53.9" y="184.3">PD7</text>
<text x="69.5" y="180.8">PD14</text>
<text x="69.6" y="184.3">PD15</text>
<text x="75" y="183.4">116</text>
<text x="85.1" y="183.1">33</text>
<text x="93.3" y="182">R69</text>
<text x="101.4" y="183.4">FMC_D1</text>
<text x="135.1" y="183.4">93</text>
<text x="139.2" y="180.8">PH6</text>
<text x="139.2" y="184.3">PH7</text>
<text x="154.8" y="180.8">PH14</text>
<text x="154.9" y="184.3">PH15</text>
<text x="160.2" y="183.4">158</text>
<text x="186.6" y="183.4">DR11_2</text>
<text x="60" y="189.3">STM32H745</text>
<text x="93.8" y="186.6">33</text>
<text x="145.2" y="189">STM32H745</text>
<text x="126.1" y="193.8">2,2 к</text>
<text x="126.4" y="192.1">R70</text>
<text x="133" y="193.8">2,2 к</text>
<text x="133.5" y="192.1">R71</text>
<text x="117" y="200.8">3v3</text>
</g>
</svg>
